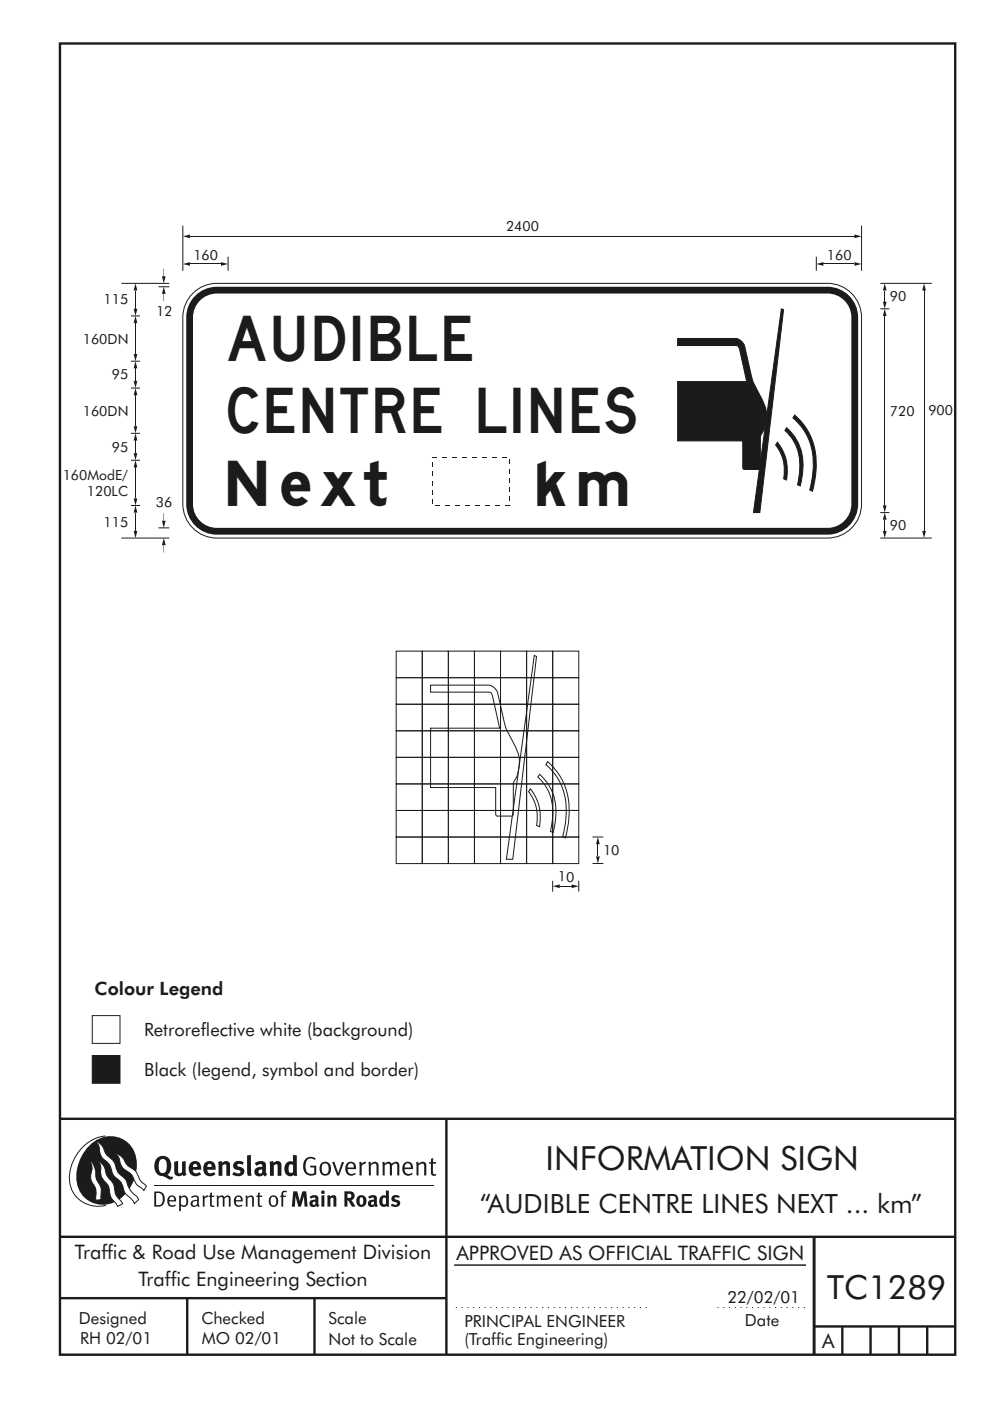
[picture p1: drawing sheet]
<svg xmlns="http://www.w3.org/2000/svg" width="210mm" height="297mm" viewBox="0 0 210 297" stroke-linecap="round" stroke-linejoin="round" font-family="sans-serif">
<g fill="none" stroke="#1f1a17" stroke-width=".51">
<path d="M12.7 9.2h190v278h-190zM12.7 237.2h190M94.7 237.1v50.1M12.7 262.2h190.1M12.7 275.2h82M39.7 275.2v12M66.7 275.2v12M172.7 262.2v25M172.7 281.2h30M178.7 281.2v6M184.7 281.2v6M190.7 281.2v6"/>
<path d="M196.7 281.2v6"/>
</g>
<path d="M96.4 268.2h74.6" fill="none" stroke="#1f1a17" stroke-width=".21"/>
<path d="M96.7 277.2h40.9" fill="none" stroke="#1f1a17" stroke-width=".21" stroke-dasharray=".2 1" stroke-linecap="butt"/>
<g fill="#1f1a17">
<path d="M64.9 245.6a1.61 1.61 0 0 1 2.1 .1l-.2 .2a1.17 1.17 0 0 0-1.4-.1 1.17 1.17 0 0 0-.6 1.2 1.42 1.42 0 0 0 1.2 1.9l.7-.2v-1.2h-.8l-.1-.4h1.3v1.9a1.82 1.82 0 0 1-2.2-.1 1.82 1.82 0 0 1-.6-2.1l.2-.7z" fill-rule="evenodd"/>
<path d="M68.2 246.6a1.77 1.77 0 0 0 .4 2.6 1.39 1.39 0 0 0 1.4-.5 1.39 1.39 0 0 0 .2-1.5 1.19 1.19 0 0 0-2-.6zM68.5 246.8a.83 .83 0 0 1 1 .1 .83 .83 0 0 1 .2 1 .75 .75 0 0 1-.6 1 .75 .75 0 0 1-.8-.8v-.9z" fill-rule="evenodd"/>
<path d="M70.5 246.4l.4-.1 .8 2.4 .8-2.3h.5l-1.1 2.8h-.4z" fill-rule="evenodd"/>
<path d="M73.6 246.7a1.74 1.74 0 0 0 .5 2.5h.9l.5-.3-.2-.3a.89 .89 0 0 1-1.1 .2 .89 .89 0 0 1-.4-.9h1.7a1.15 1.15 0 0 0-.4-1.4 1.15 1.15 0 0 0-1.5 .2zM74 246.9a.67 .67 0 0 1 .8-.1 .67 .67 0 0 1 .3 .7h-1.3z" fill-rule="evenodd"/>
<path d="M76.2 246.4l.4-.1 .1 .5 .5-.4 .5-.1-.2 .5a.61 .61 0 0 0-.8 .6v1.8h-.4z" fill-rule="evenodd"/>
<path d="M78.1 246.4l.5-.1 .1 .5a.89 .89 0 0 1 .9-.5 .89 .89 0 0 1 .7 .8v2.1h-.4v-2.1l-.1-.3-.3-.1-.8 .4v2.1h-.4z" fill-rule="evenodd"/>
<path d="M81.1 246.4l.4-.1 .1 .4a.83 .83 0 0 1 .8-.4 .83 .83 0 0 1 .7 .5 .86 .86 0 0 1 .9-.5 .86 .86 0 0 1 .7 .8v2.1h-.4l-.1-2.3a.5 .5 0 0 0-.8 0l-.2 .2v2.1h-.5v-2.2l-.4-.3-.7 .4v2.1h-.4z" fill-rule="evenodd"/>
<path d="M85.7 246.7a1.74 1.74 0 0 0 .5 2.5h.9l.5-.3-.2-.3a.89 .89 0 0 1-1.1 .2 .89 .89 0 0 1-.4-.9h1.7a1.15 1.15 0 0 0-.5-1.4 1.15 1.15 0 0 0-1.4 .2zM86 246.9a.67 .67 0 0 1 .9-.1 .67 .67 0 0 1 .3 .7h-1.3z" fill-rule="evenodd"/>
<path d="M88.3 246.4l.4-.1 .1 .5a.89 .89 0 0 1 .9-.5 .89 .89 0 0 1 .7 .8v2.1h-.4v-2.1l-.1-.3-.3-.1-.8 .4v2.1h-.4z" fill-rule="evenodd"/>
<path d="M91.5 245.7l.4-.2v.9h.7l-.2 .3h-.5v2.1l.1 .1h.5l.1 .3a.71 .71 0 0 1-1.2-.5v-2h-.3v-.3h.3z" fill-rule="evenodd"/>
<path d="M37 246.3l.8-.2v2a.46 .46 0 0 0 .2 .7 .46 .46 0 0 0 .6-.3v-2.2l.8-.1v2.3l.2 .6-.6 .3-.2-.3a1.03 1.03 0 0 1-1.2 .2 1.03 1.03 0 0 1-.6-1z" fill-rule="evenodd"/>
<path d="M40.4 246.6a1.64 1.64 0 0 0 0 2.3 1.64 1.64 0 0 0 2.3 .1l-.4-.5a.78 .78 0 0 1-.9 .3 .78 .78 0 0 1-.5-.8h1.8a1.37 1.37 0 0 0-.6-1.6 1.37 1.37 0 0 0-1.7 .2zM41 246.9a.48 .48 0 0 1 .7-.1 .48 .48 0 0 1 .2 .6h-1z" fill-rule="evenodd"/>
<path d="M43.5 246.6a1.65 1.65 0 0 0-.2 2 1.65 1.65 0 0 0 1.9 .7l.5-.3-.3-.5a.78 .78 0 0 1-.9 .3 .78 .78 0 0 1-.5-.8h1.8a1.37 1.37 0 0 0-.6-1.6 1.37 1.37 0 0 0-1.7 .2zM44.1 246.9a.48 .48 0 0 1 .6-.1 .48 .48 0 0 1 .2 .6h-.9z" fill-rule="evenodd"/>
<path d="M46.3 246.4l.7-.3 .1 .4a.95 .95 0 0 1 1-.3 .95 .95 0 0 1 .7 .9v2.2h-.8v-2.3l-.3-.2-.5 .3v2.2h-.8z" fill-rule="evenodd"/>
<path d="M49.7 246.5a1.73 1.73 0 0 1 2-.1l-.2 .6-.6-.2a.42 .42 0 0 0-.6 .3l.2 .2a1.23 1.23 0 0 1 1.4 1 1.47 1.47 0 0 1-2.3 .9l-.3-.1 .3-.6 .7 .3a.47 .47 0 0 0 .7-.3 .87 .87 0 0 0-1-.6l-.4-.2-.1-.4z" fill-rule="evenodd"/>
<path d="M54.1 246.6l.3 .6 .3-.2a.62 .62 0 0 1 .9 0v.4a1.21 1.21 0 0 0-1.3 .3 1.21 1.21 0 0 0-.2 1.4 1.19 1.19 0 0 0 1.7 0l.5 .3 .4-.4-.3-.4v-1.3a.96 .96 0 0 0-1.3-1.1zM55 248.1l.6-.1v.6a.43 .43 0 0 1-.6 .1 .43 .43 0 0 1 0-.6z" fill-rule="evenodd"/>
<path d="M57.2 246.4l.7-.3 .1 .4a.95 .95 0 0 1 1-.3 .95 .95 0 0 1 .7 .9v2.2h-.8v-2.3l-.3-.2-.5 .3v2.2h-.8z" fill-rule="evenodd"/>
<path d="M62.2 244.8v1.6a1.29 1.29 0 0 0-1.4 .1 1.29 1.29 0 0 0-.5 1.3 1.24 1.24 0 0 0 .5 1.4 1.24 1.24 0 0 0 1.5-.1l.1 .2h.7l-.1-4.3zM61.5 246.9h.4l.3 .1v1.5l-.3 .2a.48 .48 0 0 1-.6-.5 1.52 1.52 0 0 1 .2-1.3z" fill-rule="evenodd"/>
<path d="M52.4 245l.8-.2 .2 4.5h-.8l-.1-.2z" fill-rule="evenodd"/>
</g>
<path d="M22.4 240.9a9 9 0 0 0-7.4 10.8 6.2 6.2 0 0 0 7.5 3.9M32.7 251.4h59.4" fill="none" stroke="#1f1a17" stroke-width=".21"/>
<path d="M19.1 242.7a5.7 5.7 0 0 1 6.5-1.4 5.7 5.7 0 0 1 3.4 5.7 8.6 8.6 0 0 1-6.2 8.4 5.7 5.7 0 0 1-6.5-7.1 9.9 9.9 0 0 1 2.8-5.6z" fill-rule="evenodd" fill="#1f1a17"/>
<path d="M24.4 244.6a3.1 3.1 0 0 1 2.3 2.1l.8 .8a3.2 3.2 0 0 1 2 2.3l.4 .7 1.2 1-.6 .9-.2-.3a3.5 3.5 0 0 1-1.9-2 3.8 3.8 0 0 0-2.1-2.2 3.5 3.5 0 0 1-1-2.3zM20.4 242a3.4 3.4 0 0 1 1.9 2.4l.7 .9a3.3 3.3 0 0 1 1.7 2.5 4.4 4.4 0 0 0 1.7 2l.3 .3a6.1 6.1 0 0 0 2.5 3.7l.2 .5-.9 .9a6.1 6.1 0 0 0-1.9-2.2l-.4-.7a3.6 3.6 0 0 0-1.9-2.8l-.6-1.1a3.6 3.6 0 0 0-1.9-2.8 3.7 3.7 0 0 1-.8-2.4zM21 246.2a3.4 3.4 0 0 1 1.5 2.7l.6 .9a3.8 3.8 0 0 1 1.4 3.1l.3 .8 1.2 1.5-1 .6-.5-.8a3.2 3.2 0 0 1-1.3-2.8 4.3 4.3 0 0 0-1.4-2.2 4.7 4.7 0 0 1-.5-2.9zM19.2 246.1a5.1 5.1 0 0 1 1.2 3.7l.3 .7a3.1 3.1 0 0 1 .7 3l.1 .8-1.1 .2-.1-.8a3.5 3.5 0 0 0-.9-3.2 3.6 3.6 0 0 1 .1-2.6z" fill-rule="evenodd" fill="#fff" stroke="#1f1a17" stroke-width=".21"/>
<g fill="#1f1a17">
<path d="M33.4 245.5a2.51 2.51 0 0 0 .4 3.7l.8 .2a2.78 2.78 0 0 0 2 .6l.2-.5h-.6l-.7-.4a2.56 2.56 0 0 0 0-3.8 1.83 1.83 0 0 0-2.1 .2zM34 245.9a.87 .87 0 0 1 1 0 .87 .87 0 0 1 .4 .9v.4a1.17 1.17 0 0 1-.9 1.5h-.3a2.38 2.38 0 0 1-.2-2.8z" fill-rule="evenodd"/>
<path d="M33.1 252.9v2.6a1.12 1.12 0 0 0 1.2-.3 1.12 1.12 0 0 0 .2-1.1l-.1-.6-.3-.4zM32.7 252.6h1.1a1.67 1.67 0 0 1 1.2 1.7 1.67 1.67 0 0 1-1.3 1.5h-1zM36.1 253.9l-.2 .6h1.1a.55 .55 0 0 0-.3-.7 .55 .55 0 0 0-.6 .1zM35.8 253.8a.95 .95 0 0 1 1.2-.2 .95 .95 0 0 1 .4 1.1h-1.5a.72 .72 0 0 0 .4 .8 .72 .72 0 0 0 .9-.1l.1 .2a1.15 1.15 0 0 1-1.5 0 1.15 1.15 0 0 1-.2-1.5zM38.4 254.1v1.2a.7 .7 0 0 0 .9 .1 .7 .7 0 0 0 .2-.9 .61 .61 0 0 0-.4-.7 .61 .61 0 0 0-.7 .3zM38 253.5l.3-.1 .1 .4a.95 .95 0 0 1 1.2-.1 .95 .95 0 0 1 .3 1.1 .92 .92 0 0 1-.5 1 .92 .92 0 0 1-1-.2v1.1l-.4 .1zM40.9 254.9a.5 .5 0 0 0 .2 .7 .5 .5 0 0 0 .7-.3v-.7zM40.5 253.8a1 1 0 0 1 1.7 .2v1.4l.2 .3-.2 .2-.3-.3a.78 .78 0 0 1-1.4-.1 .78 .78 0 0 1 .8-1.1h.5a.58 .58 0 0 0-.3-.7 .58 .58 0 0 0-.7 .3zM43 253.5l.3-.1 .1 .4 .3-.3h.5l-.2 .3a.52 .52 0 0 0-.6 .6v1.4h-.4zM44.6 252.9l.4-.1-.1 .7h.6l-.1 .3h-.5v1.5a.35 .35 0 0 0 .6 .3v.2a.57 .57 0 0 1-.6 .1 .57 .57 0 0 1-.3-.5v-1.6h-.3v-.3h.3zM45.9 253.5l.4-.1 .1 .4 .2-.2a.64 .64 0 0 1 1 .2 .7 .7 0 0 1 .8-.4 .7 .7 0 0 1 .5 .7v1.7h-.4v-1.7l-.2-.3-.7 .3v1.7h-.3v-1.6a.38 .38 0 0 0-.3-.5 .38 .38 0 0 0-.5 .3l-.1 .1v1.7h-.4zM50.2 253.9l-.2 .6h1.1a.55 .55 0 0 0-.2-.7 .55 .55 0 0 0-.7 .1zM49.9 253.8a.95 .95 0 0 1 1.2-.2 .95 .95 0 0 1 .4 1.1h-1.5a.72 .72 0 0 0 .4 .8 .72 .72 0 0 0 .9-.1l.1 .2a1.15 1.15 0 0 1-1.5 0 1.15 1.15 0 0 1-.2-1.5zM52.1 253.5l.3-.1 .1 .4a.72 .72 0 0 1 .8-.4 .72 .72 0 0 1 .6 .7v1.7h-.4v-1.5a.45 .45 0 0 0-.3-.6 .45 .45 0 0 0-.5 .3l-.2 .1v1.7h-.3zM54.7 252.9l.4-.1v.7h.6l-.1 .3h-.5v1.5a.35 .35 0 0 0 .5 .3v.2a.57 .57 0 0 1-.6 .1 .57 .57 0 0 1-.3-.5v-1.6h-.3v-.3h.3zM57.6 253.9l-.2 .7a.65 .65 0 0 0 .3 .9 .65 .65 0 0 0 .8-.3l.1-.1a.93 .93 0 0 0-.7-1.4zM57.3 253.8a1.12 1.12 0 0 1 1.4 0 1.12 1.12 0 0 1 .2 1.4 1.01 1.01 0 0 1-1.2 .7 1.01 1.01 0 0 1-.7-1.2zM59.9 252.6l.5-.2 .5 .2-.2 .2-.3-.1-.3 .2v.6h.6l-.1 .3h-.5v2h-.4v-2h-.2v-.3h.2zM62.2 252.6l-.3 3.2h.7l.1-2.2 .6 2.2h.5l.7-2.2 .1 2.2h.7l-.3-3.2h-.9l-.5 2.1-.5-2.1zM65.7 253.7l.3 .5a.51 .51 0 0 1 .5-.3 .51 .51 0 0 1 .4 .4v.1a.88 .88 0 0 0-1.1 .3 .88 .88 0 0 0 .2 1.1 .9 .9 0 0 0 1.1-.1l.3 .3 .4-.4-.3-.3v-1.1a.87 .87 0 0 0-.4-.8 .87 .87 0 0 0-1 .1zM66.4 254.9l.5-.1v.5l-.1 .1h-.3l-.2-.1zM68.2 253.5v2.3h.6v-2.4zM68.1 252.8a.4 .4 0 0 0 .8 0 .4 .4 0 0 0-.8 0zM69.4 253.5l.1 2.3h.6v-1.7a.33 .33 0 0 1 .4-.2 .33 .33 0 0 1 .2 .4v1.5h.7v-1.7a.75 .75 0 0 0-.6-.7 .75 .75 0 0 0-.8 .3v-.3zM73.1 252.6v3.2h.6v-1.3l.3 .2 .7 1.1h.7l-.9-1.4a.94 .94 0 0 0 .7-1 .94 .94 0 0 0-.9-.8zM73.7 253.1a.51 .51 0 0 1 .7 .1 .51 .51 0 0 1-.1 .8h-.6zM75.9 253.7a1.19 1.19 0 0 0-.1 1.8 1.19 1.19 0 0 0 1.7-.1 1.19 1.19 0 0 0 0-1.6 1.19 1.19 0 0 0-1.6-.1zM76.5 253.9h.2a.99 .99 0 0 1 0 1.5 1.06 1.06 0 0 1-.2-1.5zM78.1 253.7l.3 .5a.51 .51 0 0 1 .5-.3 .51 .51 0 0 1 .4 .4v.1a.88 .88 0 0 0-1.1 .3 .88 .88 0 0 0 .2 1.1 .9 .9 0 0 0 1.1-.1l.3 .3 .4-.4-.2-.3v-1.1a.87 .87 0 0 0-.5-.8 .87 .87 0 0 0-1 .1zM78.9 254.9l.4-.1v.5l-.1 .1h-.3l-.2-.1zM81.9 252.4v1.2a1.2 1.2 0 0 0-1.4 .5 1.2 1.2 0 0 0 .2 1.5l.5 .3 .8-.2v.1h.6l-.1-3.3zM81.4 254l.5 .1-.1 1.2a.46 .46 0 0 1-.5 0 .46 .46 0 0 1-.2-.6zM83.3 253.6a.79 .79 0 0 0-.2 1 .79 .79 0 0 0 1 .3 .33 .33 0 0 1 0 .5 .33 .33 0 0 1-.5 0l-.5-.2-.2 .4a1.15 1.15 0 0 0 1.2 .3 1.15 1.15 0 0 0 .8-1 1.49 1.49 0 0 0-1.2-.7 .4 .4 0 0 1 .3-.4 .4 .4 0 0 1 .4 .1l.2 .1 .2-.4a1.47 1.47 0 0 0-1.5 0z" fill-rule="evenodd"/>
</g>
<path d="M152.2 277.2h18.8" fill="none" stroke="#1f1a17" stroke-width=".21" stroke-dasharray=".2 1" stroke-linecap="butt"/>
<path d="M19.6 215.3h5.9v5.9h-5.9z" fill-rule="evenodd" fill="#fff" stroke="#1f1a17" stroke-width=".21"/>
<path d="M19.6 223.8h5.9v5.9h-5.9z" fill-rule="evenodd" fill="#1f1a17" stroke="#1f1a17" stroke-width=".21"/>
<path d="M126.9 177.5l.3 1.5h-.7l.4-1.5 .3 1.5z" fill-rule="evenodd" fill="#1f1a17"/>
<path d="M126.9 179v2.5" fill="none" stroke="#1f1a17" stroke-width=".21"/>
<path d="M126.5 181.6h.7l-.3 1.5 .3-1.5-.3 1.5z" fill-rule="evenodd" fill="#1f1a17"/>
<path d="M125.7 177.5h2.3M125.7 183.1h2.3" fill="none" stroke="#1f1a17" stroke-width=".21"/>
<path d="M117.3 187.9l1.5-.4v.8l-1.5-.4 1.5-.4z" fill-rule="evenodd" fill="#1f1a17"/>
<path d="M118.8 187.9h2.5" fill="none" stroke="#1f1a17" stroke-width=".21"/>
<path d="M121.3 187.5l1.5 .4-1.5 .4v-.8l1.5 .4z" fill-rule="evenodd" fill="#1f1a17"/>
<g fill="none" stroke="#1f1a17" stroke-width=".21">
<path d="M84.1 138.1h5.5v5.6h-5.5zM89.6 138.1h5.5v5.6h-5.5zM95.1 138.1h5.6v5.6h-5.6zM100.7 138.1h5.5v5.6h-5.5zM106.2 138.1h5.5v5.6h-5.5zM111.7 138.1h5.6v5.6h-5.6zM113.4 139l.4 .2-5 43h-1.4zM117.3 138.1h5.5v5.6h-5.5zM84.1 154.9h5.5v5.7h-5.5zM84.1 149.3h5.5v5.6h-5.5zM84.1 143.7h5.5v5.6h-5.5zM89.6 154.9h5.5v5.7h-5.5z"/>
<path d="M89.6 149.3h5.5v5.6h-5.5zM89.6 143.7h5.5v5.6h-5.5zM91.4 145.3h11.9a2.32 2.32 0 0 1 2.4 2l.4 1.7a25.3 25.3 0 0 0 1.7 6.4l1.3 2.4a7.8 7.8 0 0 1-.1 8.1l-.1 6.6-.1 .5h-.2h-3.1l-.3-.1v-5.9h-13.8v-12.6h14.6l-1.5-6.7a1.01 1.01 0 0 0-.7-.9h-12.4zM95.1 154.9h5.6v5.7h-5.6zM95.1 149.3h5.6v5.6h-5.6zM95.1 143.7h5.6v5.6h-5.6zM100.7 154.9h5.5v5.7h-5.5zM100.7 149.3h5.5v5.6h-5.5zM100.7 143.7h5.5v5.6h-5.5zM106.2 154.9h5.5v5.7h-5.5zM106.2 149.3h5.5v5.6h-5.5zM106.2 143.7h5.5v5.6h-5.5z"/>
<path d="M111.7 154.9h5.6v5.7h-5.6zM111.7 149.3h5.6v5.6h-5.6zM111.7 143.7h5.6v5.6h-5.6zM117.3 154.9h5.5v5.7h-5.5zM117.3 149.3h5.5v5.6h-5.5zM117.3 143.7h5.5v5.6h-5.5zM84.1 177.5h5.5v5.6h-5.5zM84.1 171.8h5.5v5.7h-5.5zM84.1 166.2h5.5v5.6h-5.5zM84.1 160.6h5.5v5.6h-5.5zM89.6 177.5h5.5v5.6h-5.5zM89.6 171.8h5.5v5.7h-5.5z"/>
<path d="M89.6 166.2h5.5v5.6h-5.5zM89.6 160.6h5.5v5.6h-5.5zM95.1 177.5h5.6v5.6h-5.6zM95.1 171.8h5.6v5.7h-5.6zM95.1 166.2h5.6v5.6h-5.6zM95.1 160.6h5.6v5.6h-5.6zM100.7 177.5h5.5v5.6h-5.5zM100.7 171.8h5.5v5.7h-5.5zM100.7 166.2h5.5v5.6h-5.5zM100.7 160.6h5.5v5.6h-5.5zM106.2 177.5h5.5v5.6h-5.5zM106.2 171.8h5.5v5.7h-5.5z"/>
<path d="M106.2 166.2h5.5v5.6h-5.5zM106.2 160.6h5.5v5.6h-5.5zM111.7 177.5h5.6v5.6h-5.6zM111.7 171.8h5.6v5.7h-5.6zM111.7 166.2h5.6v5.6h-5.6zM111.7 160.6h5.6v5.6h-5.6zM112.5 167.2a9.6 9.6 0 0 1 2 8.1l-.7-.3a8.8 8.8 0 0 0-1.7-7.1zM114.5 164.2a10.6 10.6 0 0 1 3.3 9.9l-.4 2.4-.6-.2a12.2 12.2 0 0 0-1.2-9.9l-1.5-1.6zM116.2 161.5a13.9 13.9 0 0 1 4.4 13.3l-.6 2.8-.6-.2a15.8 15.8 0 0 0-1.1-12.5l-1.1-1.5-1.4-1.3zM117.3 177.5h5.5v5.6h-5.5zM117.3 171.8h5.5v5.7h-5.5zM117.3 166.2h5.5v5.6h-5.5z"/>
<path d="M117.3 160.6h5.5v5.6h-5.5zM117.3 186.8v2.3M122.8 186.8v2.2"/>
</g>
<path d="M38.8 50.1l1.5-.4v.8l-1.5-.4 1.5-.4z" fill-rule="evenodd" fill="#1f1a17"/>
<path d="M40.3 50.1h140.9" fill="none" stroke="#1f1a17" stroke-width=".21"/>
<g fill="#1f1a17">
<path d="M181.3 49.7l1.5 .4-1.5 .4v-.8l1.5 .4z" fill-rule="evenodd"/>
<path d="M38.8 56l1.5-.4v.8l-1.5-.4 1.5-.4z" fill-rule="evenodd"/>
</g>
<path d="M40.3 56h6.5" fill="none" stroke="#1f1a17" stroke-width=".21"/>
<path d="M46.9 55.6l1.5 .4-1.5 .4v-.8l1.5 .4z" fill-rule="evenodd" fill="#1f1a17"/>
<path d="M48.4 54.4v3" fill="none" stroke="#1f1a17" stroke-width=".21"/>
<path d="M41.3 61.9a7.2 7.2 0 0 1 4.7-1.8h129.6a7.2 7.2 0 0 1 7.2 7.2v39.6a7.2 7.2 0 0 1-7.2 7.2h-129.6a7.2 7.2 0 0 1-7.2-7.2v-39.6a7.2 7.2 0 0 1 2.5-5.4z" fill-rule="evenodd" fill="#fff" stroke="#1f1a17" stroke-width=".21"/>
<path d="M41.7 62.4a6.5 6.5 0 0 1 4.3-1.6h129.6a6.5 6.5 0 0 1 6.5 6.5v39.6a6.5 6.5 0 0 1-6.5 6.5h-129.6a6.5 6.5 0 0 1-6.5-6.5v-39.6a6.5 6.5 0 0 1 2.2-4.9z" fill-rule="evenodd" fill="#1f1a17"/>
<path d="M42.7 63.4a5 5 0 0 1 3.3-1.2h129.6a5.1 5.1 0 0 1 5 5.1v39.6a5.1 5.1 0 0 1-5 5h-129.6a5.1 5.1 0 0 1-5.1-5v-39.6a5 5 0 0 1 1.8-3.9z" fill-rule="evenodd" fill="#fff"/>
<g fill="#1f1a17" stroke="#1f1a17" stroke-width=".21">
<path d="M168.6 88a13.9 13.9 0 0 1 4.4 13.3l-.6 2.9-.6-.3a15.8 15.8 0 0 0-1.1-12.5l-1.1-1.5-1.4-1.3z" fill-rule="evenodd"/>
<path d="M165.8 65.5l.4 .2-5 43h-1.3z" fill-rule="evenodd"/>
<path d="M166.9 90.7a10.6 10.6 0 0 1 3.3 9.9l-.4 2.4-.6-.2a12.2 12.2 0 0 0-1.2-9.9l-1.5-1.6z" fill-rule="evenodd"/>
<path d="M164.9 93.7a9.6 9.6 0 0 1 2 8.1l-.6-.3a8.8 8.8 0 0 0-1.7-7.1z" fill-rule="evenodd"/>
<path d="M143.8 71.8h11.9a2.32 2.32 0 0 1 2.4 2l.4 1.7a25.3 25.3 0 0 0 1.7 6.4l1.3 2.4a7.8 7.8 0 0 1-.1 8.1l-.1 6.6-.1 .5h-.2h-3.1l-.2-.1-.1-5.9h-13.8v-12.6h14.6l-1.5-6.7a1.01 1.01 0 0 0-.7-.9h-12.4z" fill-rule="evenodd"/>
</g>
<g fill="#1f1a17">
<path d="M91.7 96.9h1.1v.2h-1.1z"/>
<path d="M93.9 96.9h1v.2h-1z"/>
<path d="M96 96.9h1v.2h-1z"/>
<path d="M98.1 96.9h1.1v.2h-1.1z"/>
<path d="M100.2 96.9h1.1v.2h-1.1z"/>
<path d="M102.3 96.9h1.1v.2h-1.1z"/>
<path d="M104.4 96.9h1.1v.2h-1.1z"/>
<path d="M106.6 96.9h1v.2h-1z"/>
<path d="M108.1 97.4h.2v1h-.2z"/>
<path d="M108.1 99.4h.2v1h-.2z"/>
<path d="M108.1 101.3h.2v1h-.2z"/>
<path d="M108.1 103.3h.2v.9h-.2z"/>
<path d="M108.1 105.2h.2v1h-.2z"/>
<path d="M108.1 107.1h.2v.2z"/>
<path d="M107.2 107.1h1v.2h-1z"/>
<path d="M105.1 107.1h1v.2h-1z"/>
<path d="M103 107.1h1v.2h-1z"/>
<path d="M100.8 107.1h1.1v.2h-1.1z"/>
<path d="M98.7 107.1h1.1v.2h-1.1z"/>
<path d="M96.6 107.1h1.1v.2h-1.1z"/>
<path d="M94.5 107.1h1v.2h-1z"/>
<path d="M92.4 107.1h1v.2h-1z"/>
<path d="M91.6 105.8h.3v1h-.3z"/>
<path d="M91.6 103.9h.3v.9h-.3z"/>
<path d="M91.6 101.9h.3v1h-.3z"/>
<path d="M91.6 100h.3v1h-.3z"/>
<path d="M91.6 98.1h.3v.9h-.3z"/>
<path d="M91.6 96.9l.3 .2h-.3z"/>
</g>
<path d="M38.8 47.8v9.6M25.8 60.1h10.1M25.8 114.1h10.1" fill="none" stroke="#1f1a17" stroke-width=".21"/>
<path d="M196.1 60.1l.3 1.5h-.7l.4-1.5 .3 1.5z" fill-rule="evenodd" fill="#1f1a17"/>
<path d="M196.1 61.6v50.9" fill="none" stroke="#1f1a17" stroke-width=".21"/>
<g fill="#1f1a17">
<path d="M195.7 112.6h.7l-.3 1.5 .3-1.5-.3 1.5z" fill-rule="evenodd"/>
<path d="M28.7 107.2l.4 1.5h-.7l.3-1.5 .4 1.5z" fill-rule="evenodd"/>
</g>
<path d="M28.7 108.7v3.8" fill="none" stroke="#1f1a17" stroke-width=".21"/>
<g fill="#1f1a17">
<path d="M28.4 112.6h.7l-.4 1.5 .4-1.5-.4 1.5z" fill-rule="evenodd"/>
<path d="M28.7 60.1l.4 1.5h-.7l.3-1.5 .4 1.5z" fill-rule="evenodd"/>
</g>
<path d="M28.7 61.6v3.8" fill="none" stroke="#1f1a17" stroke-width=".21"/>
<g fill="#1f1a17">
<path d="M28.4 65.5h.7l-.4 1.5 .4-1.5-.4 1.5z" fill-rule="evenodd"/>
<path d="M28.7 91.9l.4 1.5h-.7l.3-1.5 .4 1.5z" fill-rule="evenodd"/>
</g>
<path d="M28.7 93.4v2.6" fill="none" stroke="#1f1a17" stroke-width=".21"/>
<g fill="#1f1a17">
<path d="M28.4 96.1h.7l-.4 1.5 .4-1.5-.4 1.5z" fill-rule="evenodd"/>
<path d="M28.7 76.6l.4 1.5h-.7l.3-1.5 .4 1.5z" fill-rule="evenodd"/>
</g>
<path d="M28.7 78.1v2.6" fill="none" stroke="#1f1a17" stroke-width=".21"/>
<g fill="#1f1a17">
<path d="M28.4 80.8h.7l-.4 1.5 .4-1.5-.4 1.5z" fill-rule="evenodd"/>
<path d="M187.7 60.1l.4 1.5h-.8l.4-1.5 .4 1.5z" fill-rule="evenodd"/>
</g>
<path d="M187.7 61.6v2.3" fill="none" stroke="#1f1a17" stroke-width=".21"/>
<g fill="#1f1a17">
<path d="M187.3 64h.8l-.4 1.5 .4-1.5-.4 1.5z" fill-rule="evenodd"/>
<path d="M187.7 108.7l.4 1.5h-.8l.4-1.5 .4 1.5z" fill-rule="evenodd"/>
</g>
<path d="M187.7 110.2v2.3" fill="none" stroke="#1f1a17" stroke-width=".21"/>
<g fill="#1f1a17">
<path d="M187.3 112.6h.8l-.4 1.5 .4-1.5-.4 1.5z" fill-rule="evenodd"/>
<path d="M187.7 65.5l.4 1.5h-.8l.4-1.5 .4 1.5z" fill-rule="evenodd"/>
</g>
<path d="M187.7 67v40.1" fill="none" stroke="#1f1a17" stroke-width=".21"/>
<g fill="#1f1a17">
<path d="M187.3 107.2h.8l-.4 1.5 .4-1.5-.4 1.5z" fill-rule="evenodd"/>
<path d="M28.7 97.6l.4 1.5h-.7l.3-1.5 .4 1.5z" fill-rule="evenodd"/>
</g>
<path d="M28.7 99.1v6.5" fill="none" stroke="#1f1a17" stroke-width=".21"/>
<g fill="#1f1a17">
<path d="M28.4 105.7h.7l-.4 1.5 .4-1.5-.4 1.5z" fill-rule="evenodd"/>
<path d="M28.7 82.3l.4 1.5h-.7l.3-1.5 .4 1.5z" fill-rule="evenodd"/>
</g>
<path d="M28.7 83.8v6.5" fill="none" stroke="#1f1a17" stroke-width=".21"/>
<g fill="#1f1a17">
<path d="M28.4 90.4h.7l-.4 1.5 .4-1.5-.4 1.5z" fill-rule="evenodd"/>
<path d="M28.7 67l.4 1.5h-.7l.3-1.5 .4 1.5z" fill-rule="evenodd"/>
</g>
<path d="M28.7 68.5v6.5" fill="none" stroke="#1f1a17" stroke-width=".21"/>
<g fill="#1f1a17">
<path d="M28.4 75.1h.7l-.4 1.5 .4-1.5-.4 1.5z" fill-rule="evenodd"/>
<path d="M34.4 110.4h.7l-.3 1.5z" fill-rule="evenodd"/>
<path d="M34.4 58.6h.7l-.3 1.5z" fill-rule="evenodd"/>
<path d="M34.8 114.1l.3 1.5h-.7z" fill-rule="evenodd"/>
<path d="M34.8 60.8l.3 1.5h-.7z" fill-rule="evenodd"/>
</g>
<g fill="#1f1a17">
<path d="M34.7 108.8l.1 1.6z"/>
<path d="M34.7 57l.1 1.5z"/>
<path d="M34.7 115.6l.1 1.5z"/>
<path d="M34.7 62.3l.1 1.6z"/>
</g>
<g fill="none" stroke="#1f1a17" stroke-width=".21">
<path d="M182.8 47.8v9.6M27.8 76.6h1.9M27.8 67h1.9M33.6 60.8h2.3M186.8 65.5h1.9M186.8 60.1h10.9M27.8 91.9h1.9M27.8 97.6h1.9M27.8 82.3h1.9M27.8 107.2h1.9M33.6 111.9h2.3M186.8 108.7h1.9"/>
<path d="M186.8 114.1h10.9"/>
</g>
<path d="M181.3 55.6l1.5 .4-1.5 .4 1.5-.4-1.5 .4z" fill-rule="evenodd" fill="#1f1a17"/>
<path d="M174.7 56h6.5" fill="none" stroke="#1f1a17" stroke-width=".21"/>
<path d="M173.2 56l1.5-.4v.8z" fill-rule="evenodd" fill="#1f1a17"/>
<path d="M173.2 54.4v3" fill="none" stroke="#1f1a17" stroke-width=".21"/>
<g font-size="9.6" fill="#1f1a17">
<text x="48.4" y="76.6">AUDIBLE</text>
<text x="48.4" y="91.9">CENTRE LINES</text>
<text x="48.4" y="107.2">Next</text>
</g>
<text font-size="7.2" fill="#1f1a17" x="114" y="107.2">km</text>
<g font-size="7.1" fill="#1f1a17">
<text x="115.8" y="248.2">INFORMATION SIGN</text>
<text x="175.5" y="275.4">TC1289</text>
</g>
<text font-size="5.6" fill="#1f1a17" x="101.8" y="257.2">“AUDIBLE CENTRE LINES NEXT ... km”</text>
<g font-size="4.2" fill="#1f1a17">
<text x="15.9" y="267">Traffic &amp; Road Use Management Division</text>
<text x="96.9" y="267.2">APPROVED AS OFFICIAL TRAFFIC SIGN</text>
<text x="29.4" y="272.6">Traffic Engineering Section</text>
<text x="174.4" y="285.8">A</text>
</g>
<g font-size="3.9" fill="#1f1a17">
<text x="20.1" y="211">Colour Legend</text>
<text x="30.6" y="219.7">Retroreflective white (background)</text>
<text x="30.6" y="228.2">Black (legend, symbol and border)</text>
</g>
<g font-size="3.5" fill="#1f1a17">
<text x="16.7" y="280.7">Designed</text>
<text x="42.7" y="280.7">Checked</text>
<text x="69.7" y="280.7">Scale</text>
<text x="98.5" y="281.4">PRINCIPAL ENGINEER</text>
<text x="154.3" y="276.3">22/02/01</text>
<text x="158" y="281.2">Date</text>
<text x="17" y="284.9">RH 02/01</text>
<text x="42.8" y="284.9">MO 02/01</text>
<text x="69.7" y="285.2">Not to Scale</text>
<text x="98.5" y="285.1">(Traffic Engineering)</text>
</g>
<g font-size="3" fill="#1f1a17">
<text x="107.4" y="49.1">2400</text>
<text x="41" y="55">160</text>
<text x="175.4" y="55">160</text>
<text x="22" y="64.5">115</text>
<text x="188.8" y="63.8">90</text>
<text x="33.1" y="67.1" transform="rotate(1 33.1 67.1)">12</text>
<text x="17.6" y="72.8">160DN</text>
<text x="23.7" y="80.4">95</text>
<text x="17.6" y="88.1">160DN</text>
<text x="188.8" y="88.1">720</text>
<text x="197" y="88.1">900</text>
<text x="23.7" y="95.7">95</text>
<text x="13.3" y="101.7">160ModE/</text>
<text x="18.4" y="105.2">120LC</text>
<text x="33.1" y="107.5" transform="rotate(1 33.1 107.5)">36</text>
<text x="22" y="111.6">115</text>
<text x="188.8" y="112.4">90</text>
<text x="128" y="181.3" transform="rotate(1 128 181.3)">10</text>
<text x="118.3" y="186.9" transform="rotate(1 118.3 186.9)">10</text>
</g>
</svg>
